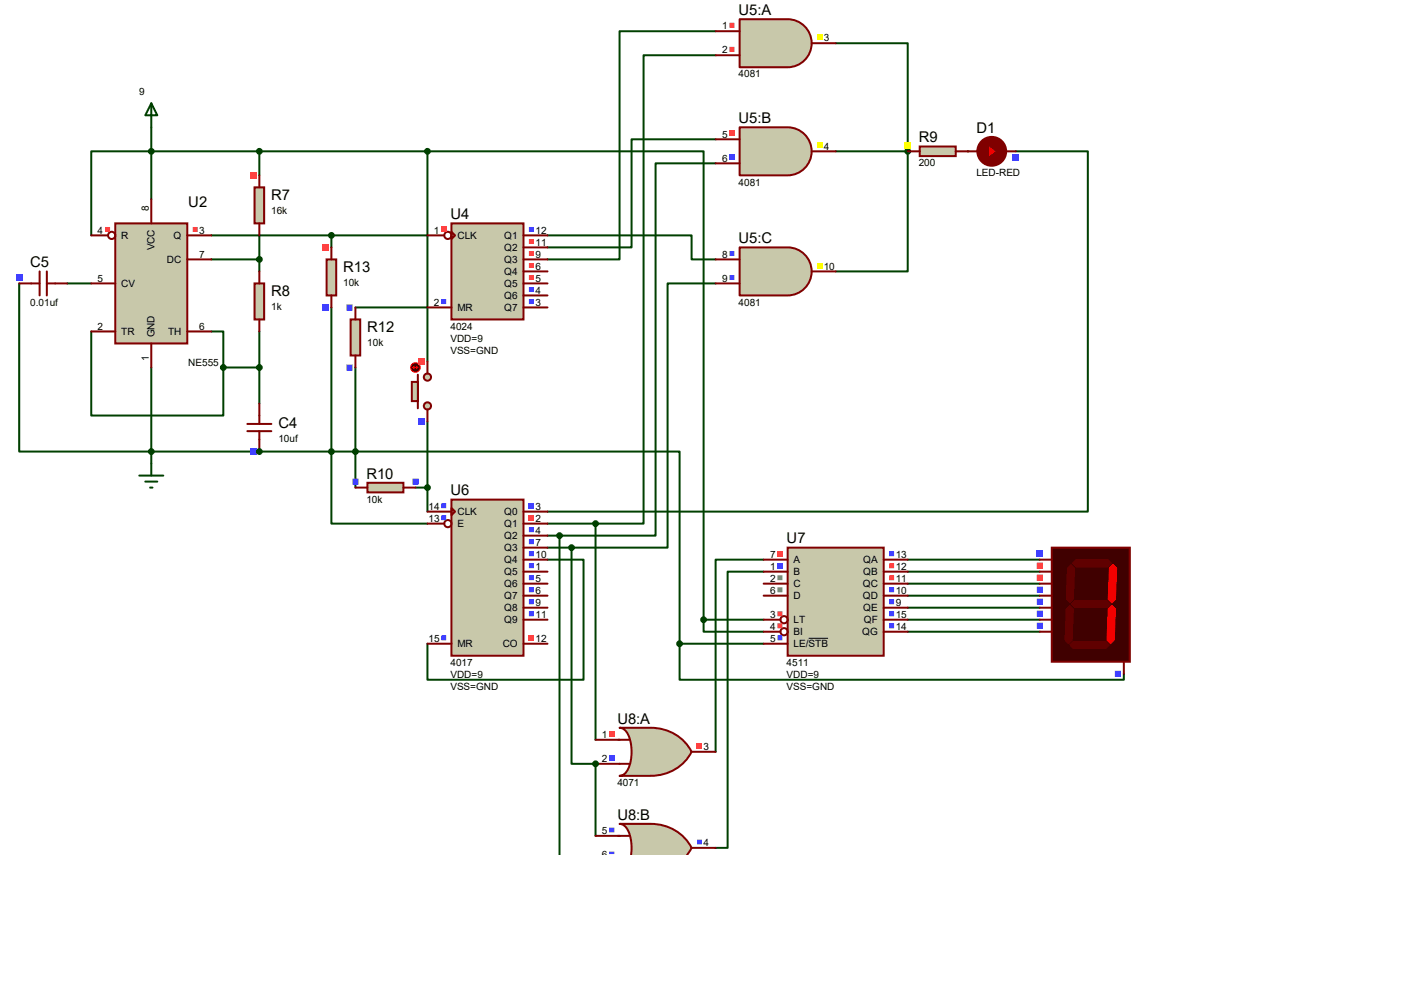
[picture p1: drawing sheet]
<svg xmlns="http://www.w3.org/2000/svg" width="297mm" height="210mm" viewBox="0 0 297 210" stroke-linecap="round" stroke-linejoin="round" font-family="sans-serif">
<path d="M32 32h-12.7v17.8M32 26.9v15.3M4.1 59.9v35.6h50.8M14.2 59.9h5.1M44.7 54.9h10.2M54.9 49.8v7.6M19.3 70.1v17.8h27.9v-10.2M32 77.7v20.3M44.7 70.1h2.5v7.6M47.2 77.7h7.7M54.9 70.1v15.2" fill="none" stroke="#004000" stroke-width=".42"/>
<circle cx="54.9" cy="95.5" r=".21" fill="#004000"/>
<path d="M151.4 6.6h-20.3v48.3h-15.3M176.8 9.1h15.2v22.9M151.4 29.5h-17.8v22.8h-17.8M44.7 49.8h45.7M70.1 49.8v2.5M115.8 49.8h30.5v5.1h5.1M70.1 65v30.5h-15.2M75.2 65h15.2" fill="none" stroke="#004000" stroke-width=".42"/>
<circle cx="192" cy="32" r=".21" fill="#004000"/>
<g fill="none" stroke="#004000" stroke-width=".42">
<path d="M151.4 11.7h-15.3v99h-10.1M32 32h22.9v5.1M176.8 32h15.2v25.4h-15.2M151.4 59.9h-10.2v55.9h-20.3M75.2 77.7v25.4M75.2 95.5h-5.1v15.2h20.3M90.4 89.2v19M87.9 103.1h2.5M115.8 118.4h7.6v25.4h-33v-7.7M115.8 110.7h10.2M115.8 115.8h5.1M120.9 115.8v45.7h5.1"/>
<path d="M126 110.7v45.8M161.5 118.4h-10.1v40.6M192 118.4h28M161.5 120.9h-7.6v58.4h-2.5M192 120.9h28M192 123.4h28M192 126h28M192 128.5h28M192 131.1h28M192 133.6h28"/>
</g>
<circle cx="126" cy="161.5" r=".21" fill="#004000"/>
<path d="M54.9 32h35.5M90.4 32h58.4v99.1M90.4 32v44.5M151.4 34.5h-12.7v78.8h-20.3M75.2 95.5h68.6v40.6M115.8 113.3h2.6M118.4 113.3v67.4M143.8 136.1v7.7h93.9v-1.3M143.8 136.1h17.7M148.8 131.1v2.5h12.7M148.8 131.1h12.7M126 161.5v15.3" fill="none" stroke="#004000" stroke-width=".42"/>
<circle cx="204.7" cy="32" r=".21" fill="#004000"/>
<path d="M214.9 32h15.2v76.2h-114.3" fill="none" stroke="#004000" stroke-width=".42"/>
<path d="M95.5 47.2h15.2v20.4h-15.2z" fill="#c8c8aa" stroke="#800000" stroke-width=".42"/>
<g fill="none" stroke="#800000" stroke-width=".42">
<path d="M90.4 49.8h3.6M95.5 49l.8 .8-.8 .7zM110.7 49.8h5.1M110.7 52.3h5.1M110.7 54.9h5.1M110.7 57.4h5.1M110.7 59.9h5.1M90.4 65h5.1M110.7 65h5.1M110.7 62.5h5.1"/>
<circle cx="94.7" cy="49.8" r=".76"/>
</g>
<path d="M93.3 48h1.1v1.1h-1.1z" fill="#ff4040"/>
<path d="M93.3 63.2h1.1v1.1h-1.1zM111.9 48h1v1.1h-1z" fill-rule="evenodd" fill="#4040ff"/>
<path d="M111.9 50.5h1v1.1h-1zM111.9 53.1h1v1h-1zM111.9 55.6h1v1.1h-1zM111.9 58.2h1v1h-1z" fill-rule="evenodd" fill="#ff4040"/>
<path d="M111.9 60.7h1v1.1h-1zM111.9 63.2h1v1.1h-1z" fill-rule="evenodd" fill="#4040ff"/>
<path d="M24.4 47.2h15.2v25.4h-15.2z" fill="#c8c8aa" stroke="#800000" stroke-width=".42"/>
<g fill="none" stroke="#800000" stroke-width=".42">
<path d="M19.3 49.8h3.6M19.3 59.9h5.1M32 42.2v5M39.6 49.8h5.1M39.6 54.9h5.1M19.3 70.1h5.1M32 72.6v5.1M39.6 70.1h5.1"/>
<circle cx="23.6" cy="49.8" r=".76"/>
</g>
<path d="M22.2 48h1.1v1.1h-1.1zM40.8 48h1v1.1h-1z" fill-rule="evenodd" fill="#ff4040"/>
<path d="M53.8 39.6h2.1v7.6h-2.1z" fill="#c8c8aa" stroke="#800000" stroke-width=".42"/>
<path d="M54.9 37.1v2.5M54.9 47.2v2.6" fill="none" stroke="#800000" stroke-width=".42"/>
<path d="M53 36.4h1.3v1.4h-1.3z" fill="#ff4040"/>
<path d="M53.8 59.9h2.1v7.7h-2.1z" fill="#c8c8aa" stroke="#800000" stroke-width=".42"/>
<path d="M54.9 57.4v2.5M54.9 67.6v2.5M52.3 89.7h5.1M52.3 91.2h5.1M54.9 85.3v4.4M54.9 91.2v4.3" fill="none" stroke="#800000" stroke-width=".42"/>
<path d="M53 94.9h1.3v1.3h-1.3z" fill="#4040ff"/>
<path d="M4.1 59.9h4.3M8.4 57.4v5.1M9.9 57.4v5.1M9.9 59.9h4.3" fill="none" stroke="#800000" stroke-width=".42"/>
<path d="M3.4 58h1.3v1.4h-1.3z" fill="#4040ff"/>
<path d="M32 21.8l1.3 2.6h-2.6zM32 21.8v5.1M32 98v2.6M29.5 100.6h5M30.7 101.9h2.6M31.7 103.1h.6" fill="none" stroke="#004000" stroke-width=".42"/>
<g fill="#004000" stroke="#004000" stroke-width=".42">
<circle cx="32" cy="32" r=".51"/>
<circle cx="54.9" cy="54.9" r=".51"/>
<circle cx="47.2" cy="77.7" r=".51"/>
<circle cx="32" cy="95.5" r=".51"/>
<circle cx="54.9" cy="77.7" r=".51"/>
<circle cx="54.9" cy="95.5" r=".51"/>
</g>
<path d="M74.2 67.6h2v7.6h-2z" fill="#c8c8aa" stroke="#800000" stroke-width=".42"/>
<path d="M75.2 65v2.6M75.2 75.2v2.5" fill="none" stroke="#800000" stroke-width=".42"/>
<path d="M73.3 77.1h1.3v1.3h-1.3zM73.3 64.4h1.3v1.3h-1.3z" fill-rule="evenodd" fill="#4040ff"/>
<path d="M69.1 54.9h2v7.6h-2z" fill="#c8c8aa" stroke="#800000" stroke-width=".42"/>
<path d="M70.1 52.3v2.6M70.1 62.5v2.5" fill="none" stroke="#800000" stroke-width=".42"/>
<path d="M68.2 64.4h1.3v1.3h-1.3z" fill="#4040ff"/>
<path d="M68.2 51.7h1.3v1.3h-1.3z" fill="#ff4040"/>
<g fill="#004000" stroke="#004000" stroke-width=".42">
<circle cx="70.1" cy="49.8" r=".51"/>
<circle cx="70.1" cy="95.5" r=".51"/>
</g>
<path d="M156.5 4.1h10.1a5.1 5.1 0 0 1 5.1 5 5.1 5.1 0 0 1-5.1 5.1h-10.1z" fill="#c8c8aa" stroke="#800000" stroke-width=".42"/>
<path d="M151.4 6.6h5.1M151.4 11.7h5.1M171.7 9.1h5.1" fill="none" stroke="#800000" stroke-width=".42"/>
<path d="M154.3 4.8h1.1v1.1h-1.1zM154.3 9.9h1.1v1.1h-1.1z" fill-rule="evenodd" fill="#ff4040"/>
<path d="M172.8 7.4h1.1v1h-1.1z" fill="#ff0"/>
<path d="M156.5 26.9h10.1a5.1 5.1 0 0 1 5.1 5.1 5.1 5.1 0 0 1-5.1 5.1h-10.1z" fill="#c8c8aa" stroke="#800000" stroke-width=".42"/>
<path d="M151.4 29.5h5.1M151.4 34.5h5.1M171.7 32h5.1" fill="none" stroke="#800000" stroke-width=".42"/>
<path d="M154.3 27.7h1.1v1h-1.1z" fill="#ff4040"/>
<path d="M154.3 32.8h1.1v1h-1.1z" fill="#4040ff"/>
<path d="M172.8 30.2h1.1v1.1h-1.1z" fill="#ff0"/>
<path d="M156.5 52.3h10.1a5.1 5.1 0 0 1 5.1 5.1 5.1 5.1 0 0 1-5.1 5.1h-10.1z" fill="#c8c8aa" stroke="#800000" stroke-width=".42"/>
<path d="M151.4 54.9h5.1M151.4 59.9h5.1M171.7 57.4h5.1" fill="none" stroke="#800000" stroke-width=".42"/>
<path d="M154.3 53.1h1.1v1h-1.1zM154.3 58.2h1.1v1h-1.1z" fill-rule="evenodd" fill="#4040ff"/>
<path d="M172.8 55.6h1.1v1.1h-1.1z" fill="#ff0"/>
<g fill="#004000" stroke="#004000" stroke-width=".42">
<circle cx="192" cy="32" r=".51"/>
<circle cx="75.2" cy="95.5" r=".51"/>
</g>
<path d="M95.5 105.7h15.2v33h-15.2z" fill="#c8c8aa" stroke="#800000" stroke-width=".42"/>
<g fill="none" stroke="#800000" stroke-width=".42">
<path d="M90.4 108.2h5.1M90.4 110.7h3.6M95.5 107.4l.8 .8-.8 .8zM110.7 108.2h5.1M110.7 110.7h5.1M110.7 113.3h5.1M110.7 115.8h5.1M110.7 118.4h5.1M90.4 136.1h5.1M110.7 136.1h5.1M110.7 120.9h5.1M110.7 123.4h5.1"/>
<path d="M110.7 126h5.1M110.7 128.5h5.1M110.7 131.1h5.1"/>
<circle cx="94.7" cy="110.7" r=".76"/>
</g>
<path d="M93.3 106.4h1.1v1.1h-1.1zM93.3 109h1.1v1h-1.1zM93.3 134.4h1.1v1h-1.1z" fill-rule="evenodd" fill="#4040ff"/>
<path d="M111.9 134.4h1v1h-1z" fill="#ff4040"/>
<path d="M111.9 106.4h1v1.1h-1z" fill="#4040ff"/>
<path d="M111.9 109h1v1h-1z" fill="#ff4040"/>
<path d="M111.9 111.5h1v1.1h-1zM111.9 114h1v1.1h-1zM111.9 116.6h1v1h-1zM111.9 119.1h1v1.1h-1zM111.9 121.7h1v1h-1zM111.9 124.2h1v1.1h-1zM111.9 126.7h1v1.1h-1zM111.9 129.3h1v1h-1z" fill-rule="evenodd" fill="#4040ff"/>
<path d="M77.7 102.1h7.6v2h-7.6z" fill="#c8c8aa" stroke="#800000" stroke-width=".42"/>
<path d="M75.2 103.1h2.5M85.3 103.1h2.6" fill="none" stroke="#800000" stroke-width=".42"/>
<path d="M74.5 101.2h1.4v1.3h-1.4zM87.2 101.2h1.4v1.3h-1.4z" fill-rule="evenodd" fill="#4040ff"/>
<g fill="#c8c8aa" stroke="#800000" stroke-width=".42">
<circle cx="90.4" cy="79.8" r=".76"/>
<circle cx="90.4" cy="85.9" r=".76"/>
</g>
<path d="M88.4 79.2v7.2" fill="none" stroke="#800000" stroke-width=".42"/>
<path d="M87.1 80.8h1.3v4h-1.3z" fill="#c8c8aa" stroke="#800000" stroke-width=".42"/>
<path d="M90.4 76.5v2.5M90.4 86.6v2.6" fill="none" stroke="#800000" stroke-width=".42"/>
<circle cx="87.9" cy="77.7" r="1.02" fill="#400000" stroke="#f00" stroke-width=".21"/>
<path d="M87.4 77.7h1M87.4 77.7l.2 .3M87.6 77.5l-.2 .2M88.1 77.5l.3 .2M88.4 77.7l-.3 .3" fill="none" stroke="#f00" stroke-width=".21"/>
<path d="M88.5 88.5h1.3v1.3h-1.3z" fill="#4040ff"/>
<path d="M88.5 75.8h1.3v1.3h-1.3z" fill="#ff4040"/>
<g fill="#004000" stroke="#004000" stroke-width=".42">
<circle cx="90.4" cy="103.1" r=".51"/>
<circle cx="54.9" cy="32" r=".51"/>
</g>
<path d="M222.5 115.8h16.5v24.2h-16.5z" fill="#400000" stroke="#800000" stroke-width=".42"/>
<g fill="#600000" stroke="#600000" stroke-width=".21">
<path d="M227.6 118.4h6.8l.8 .7-.8 .8h-6.8l-.8-.8z"/>
<path d="M226.3 136.4l.8-.8h6.8l.8 .8-.8 .8h-6.8z"/>
<path d="M225.6 128.8l.7-.8 .8 .8-.3 6.6-.7 .7-.8-.7z"/>
<path d="M225.8 120.1l.8-.7 .7 .7-.2 6.6-.8 .8-.7-.8z"/>
<path d="M226.6 127.8l.7-.8h6.9l.7 .8-.7 .7h-6.9z"/>
</g>
<g fill="#f00" stroke="#f00" stroke-width=".21">
<path d="M234.7 120.1l.8-.7 .7 .7-.2 6.6-.8 .8-.8-.8z"/>
<path d="M234.4 128.8l.8-.8 .8 .8-.3 6.6-.8 .7-.7-.7z"/>
</g>
<path d="M220 118.4h2.5M220 120.9h2.5M220 123.4h2.5M220 126h2.5M220 128.5h2.5M220 131.1h2.5M220 133.6h2.5M237.7 140v2.5" fill="none" stroke="#800000" stroke-width=".42"/>
<path d="M219.3 116.5h1.3v1.3h-1.3z" fill="#4040ff"/>
<path d="M219.3 119h1.3v1.3h-1.3zM219.3 121.5h1.3v1.4h-1.3z" fill-rule="evenodd" fill="#ff4040"/>
<path d="M219.3 124.1h1.3v1.3h-1.3zM219.3 126.6h1.3v1.3h-1.3zM219.3 129.2h1.3v1.3h-1.3zM219.3 131.7h1.3v1.3h-1.3zM235.8 141.9h1.4v1.3h-1.4z" fill-rule="evenodd" fill="#4040ff"/>
<path d="M166.6 115.8h20.3v22.9h-20.3z" fill="#c8c8aa" stroke="#800000" stroke-width=".42"/>
<g fill="none" stroke="#800000" stroke-width=".42">
<path d="M161.5 118.4h5.1M186.9 118.4h5.1M161.5 120.9h5.1M161.5 123.4h5.1M161.5 126h5.1M161.5 131.1h3.6M161.5 133.6h3.6M161.5 136.1h5.1M186.9 120.9h5.1M186.9 123.4h5.1M186.9 126h5.1M186.9 131.1h5.1"/>
<path d="M186.9 133.6h5.1M186.9 128.5h5.1"/>
<circle cx="165.9" cy="131.1" r=".76"/>
<circle cx="165.9" cy="133.6" r=".76"/>
</g>
<path d="M171.1 135h4.1" fill="none" stroke="#000" stroke-width=".21"/>
<path d="M164.5 116.6h1v1h-1z" fill="#ff4040"/>
<path d="M164.5 119.1h1v1.1h-1z" fill="#4040ff"/>
<path d="M164.5 121.7h1v1h-1zM164.5 124.2h1v1.1h-1z" fill-rule="evenodd" fill="#808080"/>
<path d="M164.5 129.3h1v1h-1zM164.5 131.8h1v1.1h-1z" fill-rule="evenodd" fill="#ff4040"/>
<path d="M164.5 134.4h1v1h-1zM188.1 116.6h1v1h-1z" fill-rule="evenodd" fill="#4040ff"/>
<path d="M188.1 119.1h1v1.1h-1zM188.1 121.7h1v1h-1z" fill-rule="evenodd" fill="#ff4040"/>
<path d="M188.1 124.2h1v1.1h-1zM188.1 126.7h1v1.1h-1zM188.1 129.3h1v1h-1zM188.1 131.8h1v1.1h-1z" fill-rule="evenodd" fill="#4040ff"/>
<path d="M131.1 153.9h6.6a9.5 9.5 0 0 1 8.6 5.1 9.5 9.5 0 0 1-8.6 5.1h-6.6a2.51 2.51 0 0 0 2.1-2.3 9.1 9.1 0 0 0-.7-7l-.9-.8z" fill="#c8c8aa" stroke="#800000" stroke-width=".42"/>
<path d="M126 156.5h7.1M146.3 159h5.1M126 161.5h7.1" fill="none" stroke="#800000" stroke-width=".42"/>
<path d="M128.9 154.7h1.1v1h-1.1z" fill="#ff4040"/>
<path d="M128.9 159.8h1.1v1h-1.1z" fill="#4040ff"/>
<path d="M147.4 157.2h1.1v1.1h-1.1z" fill="#ff4040"/>
<path d="M131.1 174.2h6.6a9.5 9.5 0 0 1 8.6 5.1l-.5 .9-.6 .5h-14.1h2.3a7.1 7.1 0 0 0-1.3-6.1z" fill="#c8c8aa" stroke="#800000" stroke-width=".42"/>
<path d="M126 176.8h7.1M146.3 179.3h5.1" fill="none" stroke="#800000" stroke-width=".42"/>
<path d="M128.9 175h1.1v1.1h-1.1zM128.9 180.1h1.1v.5h-1.1zM147.4 177.5h1.1v1.1h-1.1z" fill-rule="evenodd" fill="#4040ff"/>
<g fill="#004000" stroke="#004000" stroke-width=".42">
<circle cx="126" cy="110.7" r=".51"/>
<circle cx="120.9" cy="115.8" r=".51"/>
<circle cx="126" cy="161.5" r=".51"/>
<circle cx="118.4" cy="113.3" r=".51"/>
<circle cx="143.8" cy="136.1" r=".51"/>
<circle cx="148.8" cy="131.1" r=".51"/>
<circle cx="90.4" cy="32" r=".51"/>
</g>
<circle cx="209.8" cy="32" r="3" fill="#800000" stroke="#800000" stroke-width=".42"/>
<path d="M211.1 30.7v2.6" fill="none" stroke="#800000" stroke-width=".38"/>
<path d="M206.8 32h2.2M211.1 32h1.8" fill="none" stroke="#800000" stroke-width=".42"/>
<path d="M209 30.5l2.1 1.5-2.1 1.5z" fill="#bf0000" stroke="#800000" stroke-width=".38"/>
<path d="M204.7 32h2.6M212.3 32h2.6" fill="none" stroke="#800000" stroke-width=".42"/>
<path d="M214.2 32.6h1.4v1.4h-1.4z" fill="#4040ff"/>
<path d="M194.6 31h7.6v2h-7.6z" fill="#c8c8aa" stroke="#800000" stroke-width=".42"/>
<path d="M192 32h2.6M202.2 32h2.5" fill="none" stroke="#800000" stroke-width=".42"/>
<path d="M191.4 30.1h1.3v1.3h-1.3z" fill="#ff0"/>
<g font-size="3.1">
<text x="156.3" y="3.2">U5:A</text>
<text x="156.3" y="26">U5:B</text>
<text x="206.5" y="28.1">D1</text>
<text x="194.4" y="30.1">R9</text>
<text x="39.8" y="43.8">U2</text>
<text x="57.4" y="42.2">R7</text>
<text x="95.3" y="46.4">U4</text>
<text x="156.3" y="51.4">U5:C</text>
<text x="6.4" y="56.5">C5</text>
<text x="72.6" y="57.5">R13</text>
<text x="57.4" y="62.6">R8</text>
<text x="77.7" y="70.2">R12</text>
<text x="58.9" y="90.5">C4</text>
<text x="77.5" y="101.2">R10</text>
<text x="95.3" y="104.8">U6</text>
<text x="166.4" y="114.9">U7</text>
<text x="130.6" y="153">U8:A</text>
<text x="130.6" y="173.4">U8:B</text>
</g>
<g font-size="2.1">
<text x="152.7" y="6.2">1</text>
<text x="152.7" y="11.3">2</text>
<text x="174.2" y="8.8">3</text>
<text x="156.3" y="16.4">4081</text>
<text x="29.5" y="20.1">9</text>
<text x="152.7" y="29.1">5</text>
<text x="152.7" y="34.2">6</text>
<text x="174.2" y="31.6">4</text>
<text x="194.4" y="35.2">200</text>
<text x="156.3" y="39.2">4081</text>
<text x="206.5" y="37.2">LED-RED</text>
<text x="31.5" y="44.7" transform="rotate(-90 31.5 44.7)">8</text>
<text x="57.4" y="45.2">16k</text>
<text x="20.7" y="49.4">4</text>
<text x="25.7" y="50.5">R</text>
<text x="32.7" y="53" transform="rotate(-90 32.7 53)">VCC</text>
<text x="36.7" y="50.5">Q</text>
<text x="42.2" y="49.4">3</text>
<text x="91.8" y="49.4">1</text>
<text x="96.8" y="50.5">CLK</text>
<text x="106.7" y="50.5">Q1</text>
<text x="106.7" y="53.1">Q2</text>
<text x="113.3" y="49.4">12</text>
<text x="113.3" y="51.9">11</text>
<text x="20.7" y="59.6">5</text>
<text x="35.3" y="55.6">DC</text>
<text x="42.2" y="54.5">7</text>
<text x="106.7" y="55.6">Q3</text>
<text x="106.7" y="58.2">Q4</text>
<text x="113.3" y="54.5">9</text>
<text x="113.3" y="57">6</text>
<text x="113.3" y="59.6">5</text>
<text x="152.7" y="54.5">8</text>
<text x="152.7" y="59.6">9</text>
<text x="174.2" y="57">10</text>
<text x="6.4" y="64.6">0.01uf</text>
<text x="25.7" y="60.7">CV</text>
<text x="57.4" y="65.5">1k</text>
<text x="72.6" y="60.4">10k</text>
<text x="91.8" y="64.6">2</text>
<text x="96.8" y="65.8">MR</text>
<text x="106.7" y="60.7">Q5</text>
<text x="106.7" y="63.2">Q6</text>
<text x="106.7" y="65.8">Q7</text>
<text x="113.3" y="62.1">4</text>
<text x="113.3" y="64.6">3</text>
<text x="156.3" y="64.6">4081</text>
<text x="20.7" y="69.7">2</text>
<text x="25.7" y="70.9">TR</text>
<text x="32.7" y="71.4" transform="rotate(-90 32.7 71.4)">GND</text>
<text x="35.6" y="70.9">TH</text>
<text x="42.2" y="69.7">6</text>
<text x="95.3" y="69.7">4024</text>
<text x="31.5" y="76.4" transform="rotate(-90 31.5 76.4)">1</text>
<text x="39.8" y="77.3">NE555</text>
<text x="77.7" y="73.1">10k</text>
<text x="95.3" y="72.3">VDD=9</text>
<text x="95.3" y="74.8">VSS=GND</text>
<text x="58.9" y="93.4">10uf</text>
<text x="77.5" y="106.3">10k</text>
<text x="90.6" y="107.8">14</text>
<text x="113.3" y="107.8">3</text>
<text x="90.6" y="110.4">13</text>
<text x="96.8" y="109">CLK</text>
<text x="96.8" y="111.5">E</text>
<text x="106.7" y="109">Q0</text>
<text x="106.7" y="111.5">Q1</text>
<text x="113.3" y="110.4">2</text>
<text x="113.3" y="112.9">4</text>
<text x="106.7" y="114">Q2</text>
<text x="106.7" y="116.6">Q3</text>
<text x="106.7" y="119.1">Q4</text>
<text x="113.3" y="115.4">7</text>
<text x="113.3" y="118">10</text>
<text x="162.9" y="118">7</text>
<text x="167.9" y="119.1">A</text>
<text x="182.6" y="119.1">QA</text>
<text x="189.5" y="118">13</text>
<text x="106.7" y="121.7">Q5</text>
<text x="106.7" y="124.2">Q6</text>
<text x="113.3" y="120.5">1</text>
<text x="113.3" y="123.1">5</text>
<text x="113.3" y="125.6">6</text>
<text x="162.9" y="120.5">1</text>
<text x="162.9" y="123.1">2</text>
<text x="162.9" y="125.6">6</text>
<text x="167.9" y="121.7">B</text>
<text x="167.9" y="124.2">C</text>
<text x="182.5" y="124.2">QC</text>
<text x="182.6" y="121.7">QB</text>
<text x="189.5" y="120.5">12</text>
<text x="189.5" y="123.1">11</text>
<text x="189.5" y="125.6">10</text>
<text x="106.7" y="126.7">Q7</text>
<text x="106.7" y="129.3">Q8</text>
<text x="106.7" y="131.8">Q9</text>
<text x="113.3" y="128.1">9</text>
<text x="113.3" y="130.7">11</text>
<text x="162.9" y="130.7">3</text>
<text x="167.9" y="126.7">D</text>
<text x="167.9" y="131.8">LT</text>
<text x="182.5" y="126.7">QD</text>
<text x="182.6" y="129.3">QE</text>
<text x="182.8" y="131.8">QF</text>
<text x="189.5" y="128.1">9</text>
<text x="189.5" y="130.7">15</text>
<text x="90.6" y="135.8">15</text>
<text x="96.8" y="136.9">MR</text>
<text x="106.3" y="136.9">CO</text>
<text x="113.3" y="135.8">12</text>
<text x="162.9" y="133.2">4</text>
<text x="162.9" y="135.8">5</text>
<text x="167.9" y="134.4">BI</text>
<text x="167.9" y="136.9">LE/STB</text>
<text x="182.4" y="134.4">QG</text>
<text x="189.5" y="133.2">14</text>
<text x="95.3" y="140.8">4017</text>
<text x="95.3" y="143.4">VDD=9</text>
<text x="166.4" y="140.8">4511</text>
<text x="166.4" y="143.4">VDD=9</text>
<text x="95.3" y="145.9">VSS=GND</text>
<text x="166.4" y="145.9">VSS=GND</text>
<text x="127.3" y="156.1">1</text>
<text x="127.3" y="161.2">2</text>
<text x="148.8" y="158.6">3</text>
<text x="130.6" y="166.2">4071</text>
<text x="127.3" y="176.4">5</text>
<text x="148.8" y="178.9">4</text>
<text x="127.3" y="181.5">6</text>
</g>
</svg>
